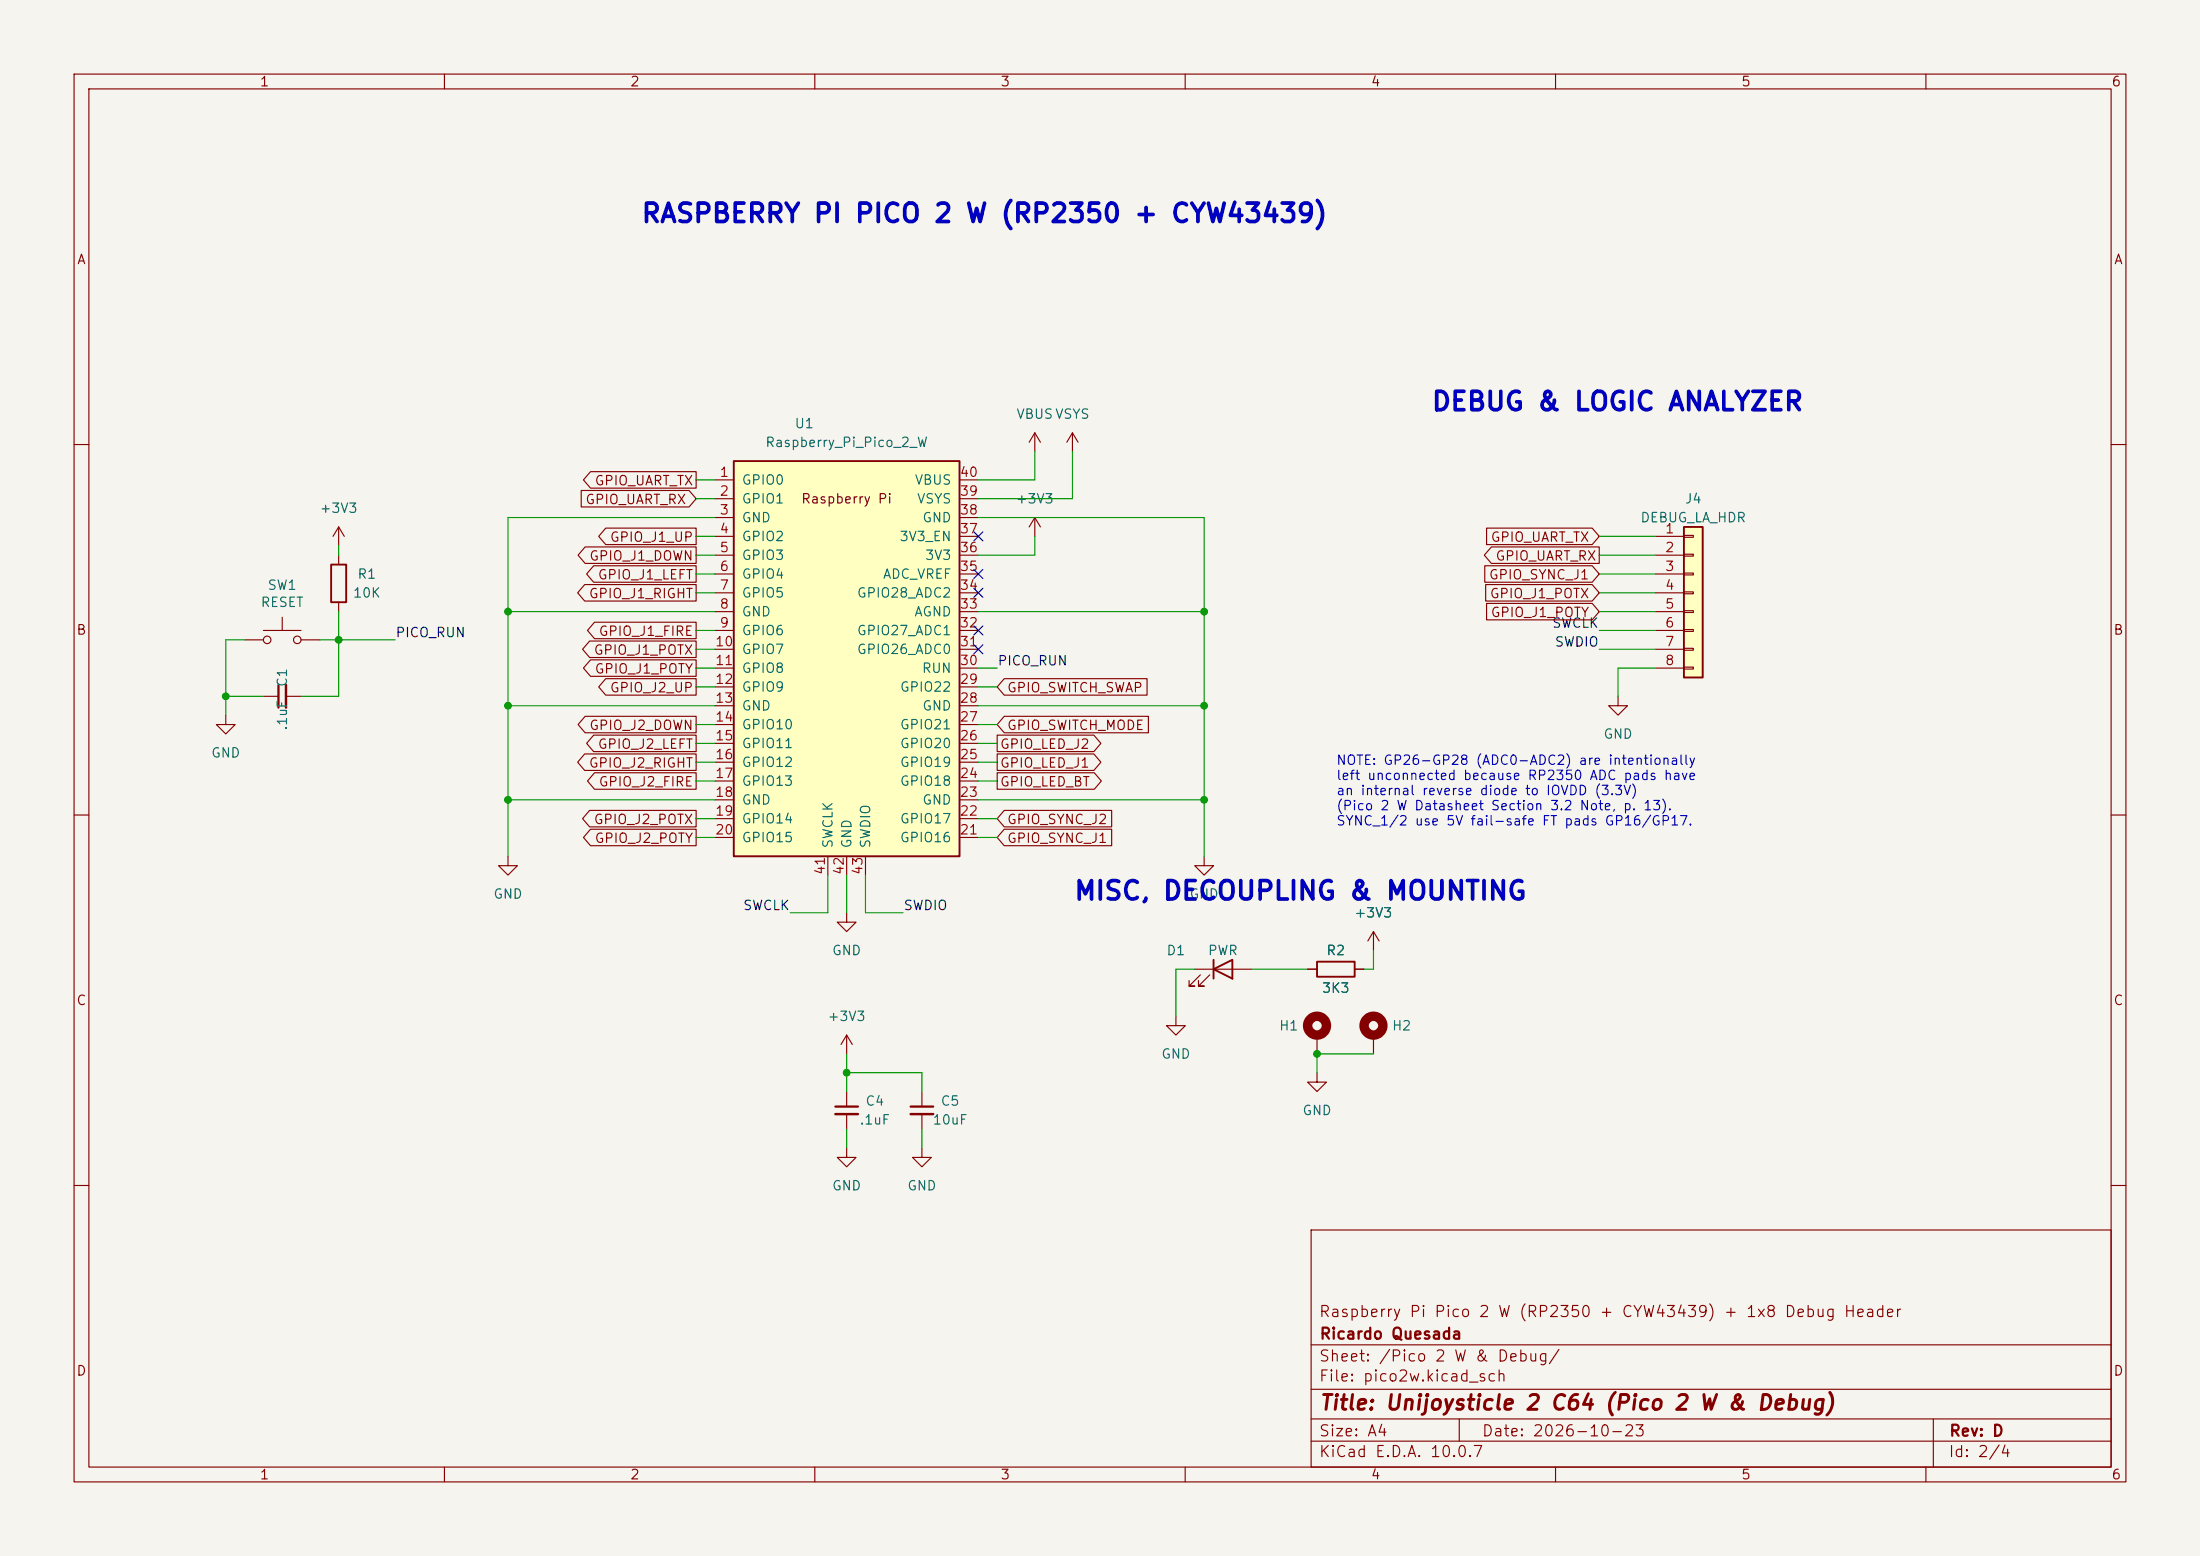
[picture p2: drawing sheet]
<svg xmlns="http://www.w3.org/2000/svg" width="297mm" height="210mm" viewBox="0 0 297 210" stroke-linecap="round" stroke-linejoin="round" font-family="sans-serif">
<path d="M0 0h297v210h-297z" fill="#f5f4ef" stroke="#f5f4ef" stroke-width=".14"/>
<g fill="none" stroke="#840000" stroke-width=".15">
<path d="M10 10h277v190h-277zM12 12h273v186h-273zM60 10v2M110 10v2M160 10v2M210 10v2M260 10v2M10 60h2M45.7 71.1l-.7 1.3M45.7 71.1l.8 1.3M45.7 71.1v2.6M45.7 74.9v1.3"/>
<path d="M285 60h2M30.5 96.5v1.3h1.2l-1.2 1.3-1.3-1.3h1.3M33 86.4h2.6M35.6 85.1h5M35.6 94h2M38.1 83.3v1.8M38.6 94h2M40.6 86.4h2.6M45.7 81.3v1.3M218.4 94v1.3h1.3l-1.3 1.2-1.2-1.2h1.2M10 110h2M285 110h2"/>
<path d="M114.3 123.2v1.3h1.3l-1.3 1.2-1.3-1.2h1.3M114.3 139.7v2.5M114.3 139.7l-.8 1.3M114.3 139.7l.8 1.3M158.7 137.2v1.2h1.3l-1.3 1.3-1.2-1.3h1.2M185.4 125.7l-.7 1.3M185.4 125.7l.8 1.3M185.4 125.7v2.6M114.3 154.9v1.3h1.3l-1.3 1.3-1.3-1.3h1.3M114.3 147.3v2.1M114.3 150.4v2M124.5 154.9v1.3h1.2l-1.2 1.3-1.3-1.3h1.3"/>
<path d="M124.5 147.3v2.1M124.5 150.4v2M10 160h2M177 166h108v32h-108zM285 160h2M60 198v2M110 198v2M160 198v2M177 194.5h108M177 191.5h108M177 187.5h108M177 181.5h108"/>
<path d="M197 191.5v3M210 198v2M260 198v2M261 191.5v6.5"/>
<circle cx="36.1" cy="86.4" r=".51"/>
<circle cx="40.1" cy="86.4" r=".51"/>
</g>
<path d="M44.7 76.2h2v5.1h-2z" fill="none" stroke="#840000" stroke-width=".25"/>
<path d="M37.6 92.5v3M112.8 149.4h3M122.9 149.4h3.1" fill="none" stroke="#840000" stroke-width=".3"/>
<path d="M38.6 92.5v3M112.8 150.4h3M122.9 150.4h3.1" fill="none" stroke="#840000" stroke-width=".33"/>
<path d="M227.3 71.1h2.6v20.3h-2.6z" fill="#ffffc2"/>
<path d="M227.3 71.1h2.6v20.3h-2.6zM163.8 130.8l2.6-1.3v2.6zM163.8 129.5v2.6M177.8 129.8h5.1v2h-5.1z" fill="none" stroke="#840000" stroke-width=".25"/>
<g fill="none" stroke="#840000" stroke-width=".15">
<path d="M139.7 58.4v2.6M139.7 58.4l-.8 1.3M139.7 58.4l.8 1.3M144.8 58.4l-.8 1.3M144.8 58.4l.7 1.3M144.8 58.4v2.6M139.7 69.9l-.8 1.2M139.7 69.9l.8 1.2M139.7 69.9v2.5M223.5 72.4h3.8M223.5 74.9h3.8M223.5 77.5h3.8"/>
<path d="M227.3 72.3h1.3v.2h-1.3zM227.3 74.8h1.3v.3h-1.3zM227.3 77.3h1.3v.3h-1.3zM227.3 79.9h1.3v.2h-1.3zM223.5 80h3.8M223.5 82.6h3.8M223.5 85.1h3.8M223.5 87.6h3.8M223.5 90.2h3.8M227.3 82.4h1.3v.3h-1.3zM227.3 85h1.3v.2h-1.3zM227.3 87.5h1.3v.3h-1.3z"/>
<path d="M227.3 90h1.3v.3h-1.3zM68.6 115.6v1.2h1.2l-1.2 1.3-1.3-1.3h1.3M161.3 130.8h7.6M162.1 131.6l-1.6 1.5h.8h-.8v-.8M163.3 131.6l-1.5 1.5h.8h-.8v-.8M176.5 130.8h1.3M177.8 139.7v2.5M182.9 130.8h1.2M185.4 139.7v2.5M177.8 144.8v1.3h1.3l-1.3 1.2-1.3-1.2h1.3"/>
</g>
<g fill="none" stroke="#840000" stroke-width="1.3">
<circle cx="177.8" cy="138.4" r="1.27"/>
<circle cx="185.4" cy="138.4" r="1.27"/>
</g>
<path d="M99.1 62.2h30.4v53.4h-30.4z" fill="#ffffc2"/>
<path d="M99.1 62.2h30.4v53.4h-30.4z" fill="none" stroke="#840000" stroke-width=".25"/>
<g fill="none" stroke="#840000" stroke-width=".15">
<path d="M78.5 66.2h14.5l1 1.1-1 1.1h-14.5zM78.9 78.9h15.1v2.2h-15.1l-.9-1.1zM79 73.8h15v2.2h-15l-1-1.1zM79.7 63.7h14.3v2.2h-14.3l-.9-1.1zM80.1 76.4h13.9v2.2h-13.9l-.9-1.1zM81.8 71.3h12.2v2.2h-12.2l-1-1.1zM96.5 64.8h2.6M96.5 67.3h2.6M96.5 69.9h2.6M96.5 72.4h2.6M96.5 74.9h2.6M96.5 77.5h2.6"/>
<path d="M129.5 64.8h2.6M129.5 67.3h2.6M129.5 69.9h2.6M129.5 72.4h2.6M129.5 74.9h2.6M129.5 77.5h2.6M200.4 76.4h14.5l1 1.1-1 1.1h-14.5zM200.6 78.9h14.3l1 1.1-1 1.1h-14.3zM200.7 71.3h14.2l1 1.1-1 1.1h-14.2zM201.3 73.8h14.6v2.2h-14.6l-.9-1.1zM79 96.7h15v2.2h-15l-1-1.1zM79.6 86.5h14.4v2.2h-14.4l-1-1.1z"/>
<path d="M79.7 89.1h14.3v2.2h-14.3l-.9-1.1zM80.1 99.2h13.9v2.2h-13.9l-.9-1.1zM80.3 84h13.7v2.2h-13.7l-1-1.1zM81.8 91.6h12.2v2.2h-12.2l-1-1.1zM96.5 80h2.6M96.5 82.6h2.6M96.5 85.1h2.6M96.5 87.6h2.6M96.5 90.2h2.6M96.5 92.7h2.6M96.5 95.3h2.6M96.5 97.8h2.6"/>
<path d="M129.5 80h2.6M129.5 82.6h2.6M129.5 85.1h2.6M129.5 87.6h2.6M129.5 90.2h2.6M129.5 92.7h2.6M129.5 95.3h2.6M129.5 97.8h2.6M134.6 99.2h13.1l.9 1.1-.9 1.1h-13.1zM135.6 96.7h19.4v2.2h-19.4l-1-1.1zM135.6 91.6h19.3v2.2h-19.3l-1-1.1zM200.7 81.4h14.2l1 1.2-1 1.1h-14.2z"/>
<path d="M78.9 101.8h15.1v2.2h-15.1l-.9-1.1zM79.6 109.4h14.4v2.2h-14.4l-1-1.1zM79.7 111.9h14.3v2.2h-14.3l-.9-1.1zM80.3 104.3h13.7v2.2h-13.7l-1-1.1zM96.5 100.3h2.6M96.5 102.9h2.6M96.5 105.4h2.6M96.5 108h2.6M96.5 110.5h2.6M96.5 113h2.6M111.8 115.6v2.5M114.3 115.6v2.5"/>
<path d="M116.8 115.6v2.5M129.5 100.3h2.6M129.5 102.9h2.6M129.5 105.4h2.6M129.5 108h2.6M129.5 110.5h2.6M129.5 113h2.6M134.6 104.3h13.1l1 1.1-1 1.1h-13.1zM134.6 101.8h13.1l.9 1.1-.9 1.1h-13.1zM135.6 111.9h14.5v2.2h-14.5l-1-1.1zM135.6 109.4h14.5v2.2h-14.5l-1-1.1zM162.6 115.6v1.2h1.2l-1.2 1.3-1.3-1.3h1.3"/>
<path d="M176.5 130.8h1.3M182.9 130.8h1.2"/>
</g>
<g fill="none" stroke="#009600" stroke-width=".15">
<path d="M45.7 73.7v1.2M94 72.4h2.5M94 64.8h2.5M94 67.3h2.5M94 74.9h2.5M94 77.5h2.5M96.5 69.9h-27.9v45.7M132.1 69.9h30.5v45.7M139.7 61v3.8h-7.6M139.7 72.4v2.5h-7.6M144.8 61v6.3h-12.7M215.9 72.4h7.6"/>
<path d="M215.9 74.9h7.6M215.9 77.5h7.6M30.5 94h5.1M33 86.4h-2.5v10.1M43.2 86.4h10.1M45.7 82.6v11.4h-5.1M68.6 82.6h27.9M68.6 95.3h27.9M94 90.2h2.5M94 92.7h2.5M94 97.8h2.5M94 87.6h2.5"/>
<path d="M94 85.1h2.5M94 80h2.5M132.1 82.6h30.5M132.1 90.2h2.5M132.1 92.7h2.5M132.1 97.8h2.5M132.1 95.3h30.5M215.9 82.6h7.6M215.9 87.6h7.6M215.9 85.1h7.6M215.9 80h7.6M223.5 90.2h-5.1v3.8"/>
<path d="M68.6 108h27.9M94 110.5h2.5M94 105.4h2.5M94 102.9h2.5M94 100.3h2.5M94 113h2.5M111.8 118.1v5.1h-5.1M114.3 118.1v5.1M116.8 118.1v5.1h5.1M132.1 108h30.5M132.1 110.5h2.5M132.1 105.4h2.5"/>
<path d="M132.1 102.9h2.5M132.1 100.3h2.5M132.1 113h2.5M161.3 130.8h-2.6v6.4M168.9 130.8h7.6M185.4 128.3v2.5h-1.3M114.3 144.8h10.2v2.5M114.3 142.2v5.1M114.3 152.4v2.5M124.5 152.4v2.5M185.4 142.2h-7.6v2.6"/>
</g>
<path d="M131.5 79.4l1.2 1.2M131.5 76.9l1.2 1.2M131.5 71.8l1.2 1.2M132.7 79.4l-1.2 1.2M132.7 76.9l-1.2 1.2M132.7 71.8l-1.2 1.2M131.5 87l1.2 1.2M131.5 84.5l1.2 1.2M132.7 87l-1.2 1.2M132.7 84.5l-1.2 1.2" fill="none" stroke="#000084" stroke-width=".15"/>
<g fill="#009600" stroke="#009600" stroke-width=".14">
<circle cx="177.8" cy="142.2" r=".46"/>
<circle cx="162.6" cy="95.3" r=".46"/>
<circle cx="162.6" cy="108" r=".46"/>
<circle cx="68.6" cy="82.6" r=".46"/>
<circle cx="162.6" cy="82.6" r=".46"/>
<circle cx="114.3" cy="144.8" r=".46"/>
<circle cx="68.6" cy="95.3" r=".46"/>
<circle cx="68.6" cy="108" r=".46"/>
<circle cx="45.7" cy="86.4" r=".46"/>
<circle cx="30.5" cy="94" r=".46"/>
</g>
<g font-size="2.5" fill="#0000c2">
<text x="86.4" y="30.7">RASPBERRY PI PICO 2 W (RP2350 + CYW43439)</text>
<text x="193.1" y="56.1">DEBUG &amp; LOGIC ANALYZER</text>
<text x="144.9" y="122.1">MISC, DECOUPLING &amp; MOUNTING</text>
</g>
<text font-size="2" fill="#840000" x="178" y="190.8">Title: Unijoysticle 2 C64 (Pico 2 W &amp; Debug)</text>
<g font-size="1.5" fill="#840000">
<text x="178" y="178.1">Raspberry Pi Pico 2 W (RP2350 + CYW43439) + 1x8 Debug Header</text>
<text x="178" y="184.1">Sheet: /Pico 2 W &amp; Debug/</text>
<text x="178" y="181.1">Ricardo Quesada</text>
<text x="178" y="186.8">File: pico2w.kicad_sch</text>
<text x="178" y="197">KiCad E.D.A. 10.0.7</text>
<text x="178" y="194.2">Size: A4</text>
<text x="200" y="194.2">Date: 2026-10-23</text>
<text x="263" y="197">Id: 2/4</text>
<text x="263" y="194.2">Rev: D</text>
</g>
<g font-size="1.3" fill="#840000">
<text x="35" y="12">1</text>
<text x="85" y="12">2</text>
<text x="135" y="12">3</text>
<text x="185" y="12">4</text>
<text x="235" y="12">5</text>
<text x="285" y="12">6</text>
<text x="10.3" y="36">A</text>
<text x="285.3" y="36">A</text>
<text x="80.2" y="65.8">GPIO_UART_TX</text>
<text x="78.9" y="68.4">GPIO_UART_RX</text>
<text x="108.1" y="68.3">Raspberry Pi</text>
<text x="79.5" y="76">GPIO_J1_DOWN</text>
<text x="82.2" y="73.4">GPIO_J1_UP</text>
<text x="201.2" y="73.4">GPIO_UART_TX</text>
<text x="201.8" y="76">GPIO_UART_RX</text>
<text x="79.4" y="81.1">GPIO_J1_RIGHT</text>
<text x="80.6" y="78.5">GPIO_J1_LEFT</text>
<text x="200.9" y="78.5">GPIO_SYNC_J1</text>
<text x="201" y="81.1">GPIO_J1_POTX</text>
<text x="201.2" y="83.6">GPIO_J1_POTY</text>
<text x="10.2" y="86">B</text>
<text x="80.1" y="88.7">GPIO_J1_POTX</text>
<text x="80.7" y="86.1">GPIO_J1_FIRE</text>
<text x="285.2" y="86">B</text>
<text x="80.2" y="91.2">GPIO_J1_POTY</text>
<text x="82.2" y="93.8">GPIO_J2_UP</text>
<text x="135.9" y="93.8">GPIO_SWITCH_SWAP</text>
<text x="79.5" y="98.8">GPIO_J2_DOWN</text>
<text x="80.6" y="101.4">GPIO_J2_LEFT</text>
<text x="134.9" y="101.4">GPIO_LED_J2</text>
<text x="135.9" y="98.8">GPIO_SWITCH_MODE</text>
<text x="79.4" y="103.9">GPIO_J2_RIGHT</text>
<text x="80.7" y="106.5">GPIO_J2_FIRE</text>
<text x="134.9" y="106.5">GPIO_LED_BT</text>
<text x="134.9" y="103.9">GPIO_LED_J1</text>
<text x="80.1" y="111.5">GPIO_J2_POTX</text>
<text x="135.9" y="111.5">GPIO_SYNC_J2</text>
<text x="80.2" y="114.1">GPIO_J2_POTY</text>
<text x="135.9" y="114.1">GPIO_SYNC_J1</text>
<text x="10.2" y="136">C</text>
<text x="285.2" y="136">C</text>
<text x="10.2" y="186">D</text>
<text x="285.2" y="186">D</text>
<text x="35" y="200">1</text>
<text x="85" y="200">2</text>
<text x="135" y="200">3</text>
<text x="185" y="200">4</text>
<text x="235" y="200">5</text>
<text x="285" y="200">6</text>
</g>
<g font-size="1.3" fill="#006464">
<text x="107.2" y="58.1">U1</text>
<text x="137.1" y="56.8">VBUSVSYS</text>
<text x="100" y="65.7">GPIO0</text>
<text x="103.2" y="60.7">Raspberry_Pi_Pico_2_W</text>
<text x="123.4" y="65.7">VBUS</text>
<text x="43.1" y="69.5">+3V3</text>
<text x="100" y="68.3">GPIO1</text>
<text x="100" y="70.8">GND</text>
<text x="123.7" y="68.3">VSYS</text>
<text x="124.4" y="70.8">GND</text>
<text x="137" y="68.3">+3V3</text>
<text x="221.4" y="70.8">DEBUG_LA_HDR</text>
<text x="227.4" y="68.3">J4</text>
<text x="100" y="73.4">GPIO2</text>
<text x="100" y="75.9">GPIO3</text>
<text x="121.3" y="73.4">3V3_EN</text>
<text x="124.8" y="75.9">3V3</text>
<text x="35.1" y="82.2">RESET</text>
<text x="36" y="79.9">SW1</text>
<text x="47.6" y="81">10K</text>
<text x="48.2" y="78.4">R1</text>
<text x="100" y="78.4">GPIO4</text>
<text x="100" y="81">GPIO5</text>
<text x="100" y="83.5">GND</text>
<text x="115.6" y="81">GPIO28_ADC2</text>
<text x="119.1" y="78.4">ADC_VREF</text>
<text x="123.3" y="83.5">AGND</text>
<text x="100" y="86.1">GPIO6</text>
<text x="100" y="88.6">GPIO7</text>
<text x="115.6" y="88.6">GPIO26_ADC0</text>
<text x="115.6" y="86.1">GPIO27_ADC1</text>
<text x="39.1" y="92.8" transform="rotate(-90 39.1 92.8)">C1</text>
<text x="100" y="91.1">GPIO8</text>
<text x="100" y="93.7">GPIO9</text>
<text x="121.4" y="93.7">GPIO22</text>
<text x="124.4" y="91.1">RUN</text>
<text x="39.1" y="98.7" transform="rotate(-90 39.1 98.7)">.1uF</text>
<text x="100" y="96.2">GND</text>
<text x="100" y="98.8">GPIO10</text>
<text x="100" y="101.3">GPIO11</text>
<text x="121.4" y="101.3">GPIO20</text>
<text x="121.4" y="98.8">GPIO21</text>
<text x="124.4" y="96.2">GND</text>
<text x="216.4" y="100">GND</text>
<text x="28.4" y="102.6">GND</text>
<text x="100" y="103.8">GPIO12</text>
<text x="100" y="106.4">GPIO13</text>
<text x="121.4" y="106.4">GPIO18</text>
<text x="121.4" y="103.8">GPIO19</text>
<text x="100" y="108.9">GND</text>
<text x="100" y="111.5">GPIO14</text>
<text x="100" y="114">GPIO15</text>
<text x="121.4" y="114">GPIO16</text>
<text x="121.4" y="111.5">GPIO17</text>
<text x="124.4" y="108.9">GND</text>
<text x="112.7" y="114.6" transform="rotate(-90 112.7 114.6)">SWCLK</text>
<text x="115.3" y="114.6" transform="rotate(-90 115.3 114.6)">GND</text>
<text x="117.8" y="114.6" transform="rotate(-90 117.8 114.6)">SWDIO</text>
<text x="66.5" y="121.6">GND</text>
<text x="160.5" y="121.6">GND</text>
<text x="182.8" y="124.2">+3V3</text>
<text x="112.2" y="129.2">GND</text>
<text x="157.4" y="129.2">D1</text>
<text x="163" y="129.2">PWR</text>
<text x="179" y="129.2">R2</text>
<text x="178.4" y="134.3">3K3</text>
<text x="111.6" y="138.1">+3V3</text>
<text x="156.7" y="143.2">GND</text>
<text x="172.6" y="139.4">H1</text>
<text x="187.8" y="139.4">H2</text>
<text x="116.7" y="149.6">C4</text>
<text x="126.9" y="149.6">C5</text>
<text x="116" y="152.1">.1uF</text>
<text x="125.8" y="152.1">10uF</text>
<text x="175.7" y="150.8">GND</text>
<text x="112.2" y="161">GND</text>
<text x="122.4" y="161">GND</text>
</g>
<g font-size="1.3" fill="#a90000">
<text x="97.1" y="64.7">1</text>
<text x="129.5" y="64.7">40</text>
<text x="97.1" y="67.2">2</text>
<text x="97.1" y="69.8">3</text>
<text x="129.5" y="69.8">38</text>
<text x="129.5" y="67.2">39</text>
<text x="97.1" y="72.3">4</text>
<text x="97.1" y="74.8">5</text>
<text x="97.1" y="77.4">6</text>
<text x="129.5" y="77.4">35</text>
<text x="129.5" y="74.8">36</text>
<text x="129.5" y="72.3">37</text>
<text x="224.7" y="72.3">1</text>
<text x="224.7" y="74.8">2</text>
<text x="224.7" y="77.4">3</text>
<text x="97.1" y="79.9">7</text>
<text x="97.1" y="82.5">8</text>
<text x="129.5" y="82.5">33</text>
<text x="129.5" y="79.9">34</text>
<text x="224.7" y="79.9">4</text>
<text x="224.7" y="82.5">5</text>
<text x="96.5" y="87.5">10</text>
<text x="97.1" y="85">9</text>
<text x="129.5" y="87.5">31</text>
<text x="129.5" y="85">32</text>
<text x="224.7" y="85">6</text>
<text x="224.7" y="87.5">7</text>
<text x="96.5" y="90.1">11</text>
<text x="96.5" y="92.6">12</text>
<text x="96.5" y="95.2">13</text>
<text x="129.5" y="95.2">28</text>
<text x="129.5" y="92.6">29</text>
<text x="129.5" y="90.1">30</text>
<text x="224.7" y="90.1">8</text>
<text x="96.5" y="97.7">14</text>
<text x="96.5" y="100.2">15</text>
<text x="129.5" y="100.2">26</text>
<text x="129.5" y="97.7">27</text>
<text x="96.5" y="102.8">16</text>
<text x="96.5" y="105.3">17</text>
<text x="96.5" y="107.9">18</text>
<text x="129.5" y="107.9">23</text>
<text x="129.5" y="105.3">24</text>
<text x="129.5" y="102.8">25</text>
<text x="96.5" y="110.4">19</text>
<text x="96.5" y="112.9">20</text>
<text x="129.5" y="112.9">21</text>
<text x="129.5" y="110.4">22</text>
<text x="111.7" y="118.2" transform="rotate(-90 111.7 118.2)">41</text>
<text x="114.2" y="118.2" transform="rotate(-90 114.2 118.2)">42</text>
<text x="116.8" y="118.2" transform="rotate(-90 116.8 118.2)">43</text>
</g>
<g font-size="1.3" fill="#0f0f0f">
<text x="53.3" y="86.3">PICO_RUN</text>
<text x="209.4" y="85.1">SWCLK</text>
<text x="209.8" y="87.6">SWDIO</text>
<text x="134.6" y="90.1">PICO_RUN</text>
<text x="100.2" y="123.2">SWCLK</text>
<text x="121.9" y="123.2">SWDIO</text>
</g>
<g font-size="1.3" fill="#0000c2">
<text x="180.3" y="103.6">NOTE: GP26-GP28 (ADC0-ADC2) are intentionally</text>
<text x="180.3" y="105.6">left unconnected because RP2350 ADC pads have</text>
<text x="180.3" y="107.6">an internal reverse diode to IOVDD (3.3V)</text>
<text x="180.3" y="109.7">(Pico 2 W Datasheet Section 3.2 Note, p. 13).</text>
<text x="180.3" y="111.7">SYNC_1/2 use 5V fail-safe FT pads GP16/GP17.</text>
</g>
</svg>
